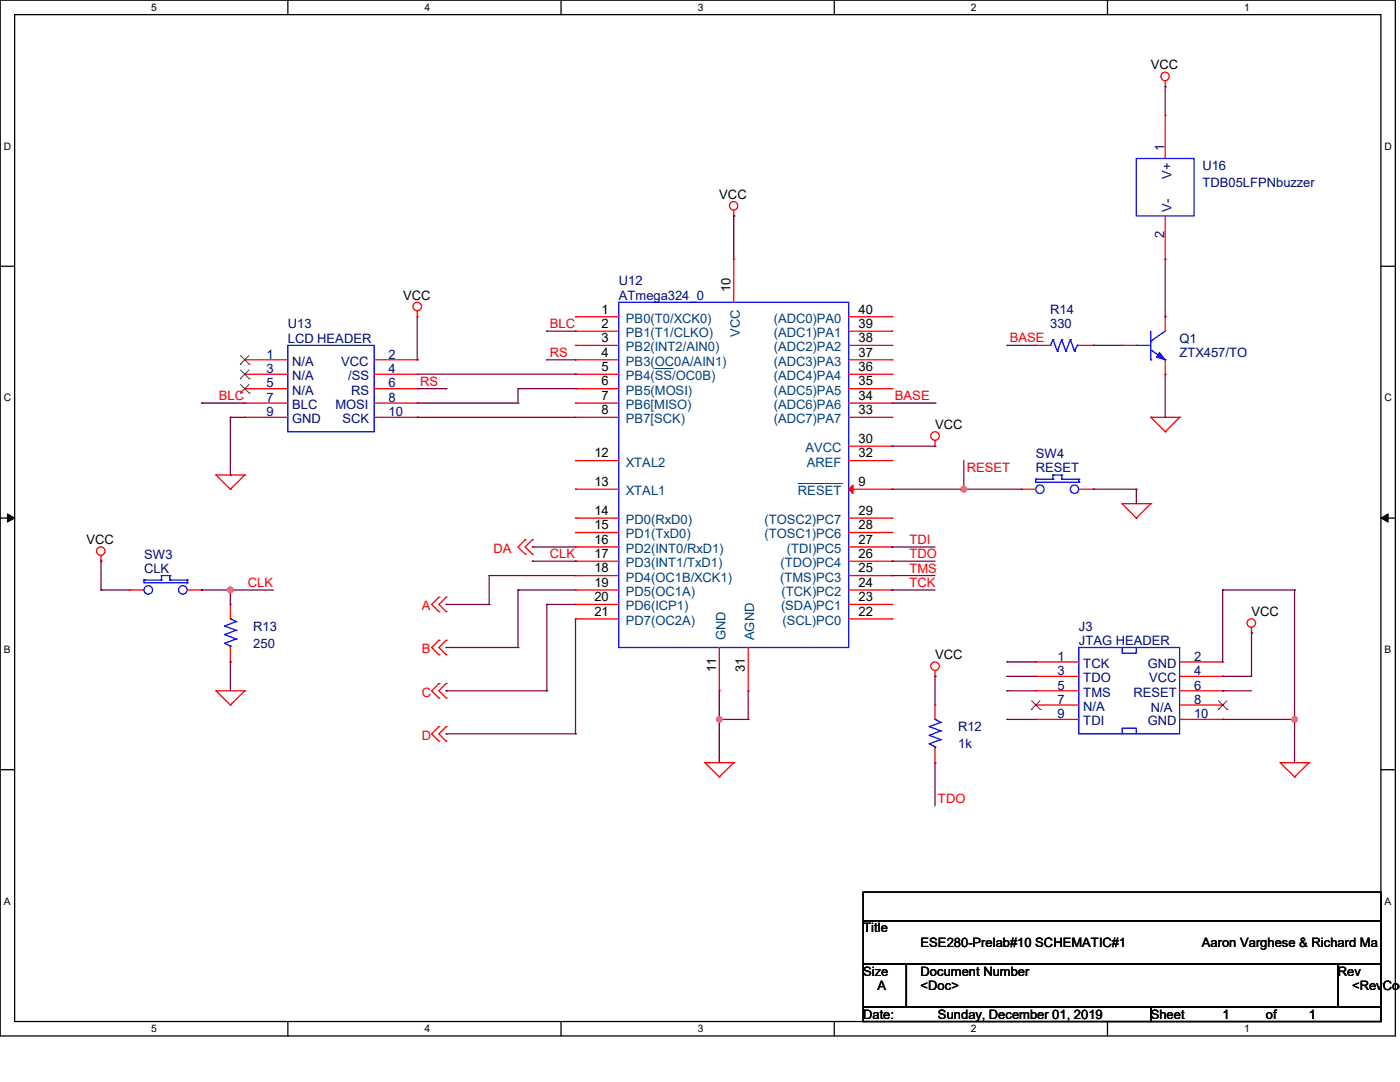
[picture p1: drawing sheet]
<svg xmlns="http://www.w3.org/2000/svg" width="279mm" height="216mm" viewBox="0 0 279 216" stroke-linecap="round" stroke-linejoin="round" font-family="sans-serif">
<path d="M0 0h278.5v206.7h-278.5zM2.9 2.9h272.7v200.9h-272.7z" fill="none" stroke="#000" stroke-width=".25"/>
<g fill="#fff">
<path d="M30.2 .3h1.1v2.3h-1.1z"/>
<path d="M30.2 204.1h1.1v2.3h-1.1z"/>
</g>
<path d="M57.4 0v2.9M57.4 203.8v2.9" fill="none" stroke="#000" stroke-width=".25"/>
<g fill="#fff">
<path d="M84.7 .3h1.1v2.3h-1.1z"/>
<path d="M84.7 204.1h1.1v2.3h-1.1z"/>
</g>
<path d="M112 0v2.9M112 203.8v2.9" fill="none" stroke="#000" stroke-width=".25"/>
<g fill="#fff">
<path d="M139.2 .3h1.1v2.3h-1.1z"/>
<path d="M139.2 204.1h1.1v2.3h-1.1z"/>
</g>
<path d="M166.5 0v2.9M166.5 203.8v2.9" fill="none" stroke="#000" stroke-width=".25"/>
<g fill="#fff">
<path d="M193.8 .3h1.1v2.3h-1.1z"/>
<path d="M193.8 204.1h1.1v2.3h-1.1z"/>
</g>
<path d="M221 0v2.9M221 203.8v2.9" fill="none" stroke="#000" stroke-width=".25"/>
<g fill="#fff">
<path d="M248.3 .3h1.1v2.3h-1.1z"/>
<path d="M248.3 204.1h1.1v2.3h-1.1z"/>
<path d="M.8 28h1.4v2.3h-1.4z"/>
<path d="M276.3 28h1.4v2.3h-1.4z"/>
<path d="M.8 78.2h1.4v2.3h-1.4z"/>
<path d="M276.3 78.2h1.4v2.3h-1.4z"/>
</g>
<path d="M0 53.1h2.9M275.6 53.1h2.9" fill="none" stroke="#000" stroke-width=".25"/>
<g fill="#fff">
<path d="M.8 128.5h1.3v2.2h-1.3z"/>
<path d="M276.3 128.5h1.3v2.2h-1.3z"/>
</g>
<path d="M0 103.4h2.9M275.6 103.4h2.9" fill="none" stroke="#000" stroke-width=".25"/>
<path d="M1.5 102.5l1.4 .9-1.4 .8zM275.6 103.4l1.4-.9v1.7z" fill="#000" stroke="#000" stroke-width=".2"/>
<g fill="#fff">
<path d="M.8 178.7h1.3v2.2h-1.3z"/>
<path d="M276.3 178.7h1.3v2.2h-1.3z"/>
</g>
<path d="M0 153.6h2.9M275.6 153.6h2.9M172.3 178h103.3v5.7h-103.3zM172.3 183.7h103.3v8.7h-103.3zM172.3 192.4h8.6v8.6h-8.6zM180.9 192.4h86.1v8.6h-86.1zM267 192.4h8.6v8.6h-8.6zM172.3 201h57.4v2.8h-57.4zM229.7 201h45.9v2.8h-45.9z" fill="none" stroke="#000" stroke-width=".25"/>
<g fill="none" stroke="#f00" stroke-width=".25">
<path d="M232.5 17.3h.1M232.5 16.1v1.2M232.5 23h.1M232.5 23v8.6M146.4 43.1h.1M146.4 51.7h.1M146.4 42v1.1M146.4 51.7v8.6M232.5 51.7h.1M232.5 43.1v8.6M48.9 74.7h.1M48.9 77.6h.1"/>
<path d="M48.9 71.8h.1M48.9 77.6h8.5M48.9 74.7h8.5M48.9 71.8h8.5M74.7 77.6h8.6M74.7 74.7h8.6M74.7 71.8h8.6M83.3 63.2h.1M83.3 71.8h.1M83.3 74.7h.1M83.3 77.6h.1M83.3 62.1v1.1"/>
<path d="M114.9 68.9h.1M114.9 66.1h.1M114.9 77.6h.1M114.9 63.2h.1M114.9 71.8h.1M114.9 74.7h.1M114.9 68.9h8.6M114.9 66.1h8.6M114.9 77.6h8.6M114.9 74.7h8.6M114.9 71.8h8.6M114.9 63.2h8.6"/>
<path d="M169.4 68.9h8.6M169.4 66.1h8.6M169.4 77.6h8.6M169.4 74.7h8.6M169.4 71.8h8.6M169.4 63.2h8.6M178 74.7h.1M178 77.6h.1M178 71.8h.1M178 63.2h.1M178 66.1h.1M178 68.9h.1"/>
<path d="M206.7 68.9h.1M206.7 68.9h2.9M215.3 68.9h2.9M218.2 68.9h.1M223.9 68.9h.1M223.9 68.9h2.9M232.5 63.2h.1M232.5 74.7h.1M232.5 63.2v2.9M232.5 71.8v2.9M43.1 94.8h.1M43.1 94.8h5.8"/>
<path d="M43.1 94.8l2.9 2.8M46 97.6h.1M48.9 94.8h.1M48.9 80.4h.1M48.9 83.3h.1M48.9 94.8l-2.9 2.8M48.9 83.3h8.5M48.9 80.4h8.5M74.7 83.3h8.6M74.7 80.4h8.6M83.3 80.4h.1M83.3 83.3h.1"/>
<path d="M114.9 91.9h.1M114.9 97.6h.1M114.9 83.3h.1M114.9 80.4h.1M114.9 83.3h8.6M114.9 91.9h8.6M114.9 97.6h8.6M114.9 80.4h8.6M169.4 83.3h8.6M169.4 91.9h8.6M169.4 97.6h8.6M169.4 80.4h8.6"/>
<path d="M169.4 89h8.6M178 80.4h.1M178 83.3h.1M178 91.9h.1M178 97.6h.1M178 89h.1M186.6 89h.1M186.6 87.9v1.1M203.8 97.6h.1M203.8 97.6h2.9M215.3 97.6h2.9M218.2 97.6h.1"/>
<path d="M229.7 83.3h.1M229.7 83.3h5.7M229.7 83.3l2.8 2.8M232.5 86.1h.1M235.4 83.3h.1M235.4 83.3l-2.9 2.8M20.2 112h.1M20.2 110.8v1.2M25.9 117.7h.1M25.9 117.7h2.8M37.4 117.7h2.8M40.2 117.7h.1"/>
<path d="M87.6 119.2h.1M87.6 119.2l-1.5 1.4 1.5 1.4M89 119.2h.1M89 119.2l-1.4 1.4 1.4 1.4M104.8 107.7h.1M104.8 110.6h.1M104.8 107.7l-1.4 1.4 1.4 1.5M106.3 107.7h.1M106.3 110.6h.1M106.3 107.7l-1.5 1.4 1.5 1.5M114.9 109.1h.1M114.9 112h.1"/>
<path d="M114.9 114.9h.1M114.9 117.7h.1M114.9 103.4h.1M114.9 106.3h.1M114.9 109.1h8.6M114.9 112h8.6M114.9 114.9h8.6M114.9 117.7h8.6M114.9 103.4h8.6M114.9 106.3h8.6M169.4 109.1h8.6M169.4 112h8.6"/>
<path d="M169.4 114.9h8.6M169.4 117.7h8.6M169.4 103.4h8.6M169.4 106.3h8.6M178 103.4h.1M178 106.3h.1M178 109.1h.1M178 112h.1M178 114.9h.1M178 117.7h.1M223.9 100.5h.1M223.9 100.5h5.8"/>
<path d="M223.9 100.5l2.9 2.9M226.8 103.4h.1M229.7 100.5h.1M229.7 100.5l-2.9 2.9M43.1 137.8h.1M43.1 137.8h5.8M43.1 137.8l2.9 2.9M46 120.6h.1M46 132.1h.1M46 120.6v2.9M46 129.2v2.9M48.9 137.8h.1"/>
<path d="M48.9 137.8l-2.9 2.9M87.6 122h.1M87.6 127.8h.1M87.6 130.6h.1M87.6 136.4h.1M87.6 139.3h.1M87.6 127.8l-1.5 1.4 1.5 1.4M87.6 136.4l-1.5 1.4 1.5 1.5M89 122h.1M89 127.8h.1M89 130.6h.1M89 136.4h.1"/>
<path d="M89 139.3h.1M89 127.8l-1.4 1.4 1.4 1.4M89 136.4l-1.4 1.4 1.4 1.5M114.9 120.6h.1M114.9 123.5h.1M114.9 120.6h8.6M114.9 123.5h8.6M143.6 137.8h.1M143.6 129.2v8.6M149.3 137.8h.1M149.3 129.2v8.6M169.4 120.6h8.6"/>
<path d="M169.4 123.5h8.6M178 120.6h.1M178 123.5h.1M186.6 135h.1M186.6 133.8v1.2M206.7 132.1h.1M206.7 135h.1M206.7 137.8h.1M206.7 137.8h8.6M206.7 132.1h8.6M206.7 135h8.6M235.4 137.8h8.6"/>
<path d="M235.4 132.1h8.6M235.4 135h8.6M244 132.1h.1M244 135h.1M244 137.8h.1M249.8 126.3h.1M249.8 125.2v1.1M46 140.7h.1M87.6 145h.1M87.6 147.9h.1M87.6 145l-1.5 1.4 1.5 1.5M89 145h.1"/>
<path d="M89 147.9h.1M89 145l-1.4 1.4 1.4 1.5M140.7 152.2h.1M140.7 152.2h5.7M140.7 152.2l2.9 2.8M143.6 155h.1M146.4 152.2h.1M146.4 152.2l-2.8 2.8M186.6 140.7h.1M186.6 152.2h.1M186.6 140.7v2.9M186.6 149.3v2.9"/>
<path d="M206.7 140.7h.1M206.7 143.6h.1M206.7 140.7h8.6M206.7 143.6h8.6M235.4 140.7h8.6M235.4 143.6h8.6M244 140.7h.1M244 143.6h.1M255.5 152.2h.1M255.5 152.2h5.7M255.5 152.2l2.9 2.8M258.4 155h.1"/>
<path d="M261.2 152.2h.1M261.2 152.2l-2.8 2.8"/>
<circle cx="232.5" cy="15.2" r=".83"/>
<circle cx="146.4" cy="41.1" r=".83"/>
<circle cx="83.3" cy="61.2" r=".85"/>
<circle cx="186.6" cy="87" r=".85"/>
<circle cx="20.1" cy="110" r=".85"/>
<circle cx="186.6" cy="132.9" r=".85"/>
<circle cx="249.7" cy="124.3" r=".85"/>
</g>
<g fill="none" stroke="#00f" stroke-width=".25">
<path d="M226.8 31.6h11.5v11.5h-11.5zM57.4 68.9h17.3v17.2h-17.3zM123.5 60.3h45.9v68.9h-45.9zM209.6 68.9h.1M210.1 67.8h.1M210.1 67.8l.9 2.3M210.1 67.8l-.5 1.1M211 70.1h.1M211.9 67.8h.1M211.9 67.8l.8 2.3M211.9 67.8l-.9 2.3M212.7 70.1h.1"/>
<path d="M213.6 67.8h.1M213.6 67.8l.9 2.3M213.6 67.8l-.9 2.3M214.5 70.1h.1M215 68.9h.1M215 68.9h.3M215 68.9l-.5 1.2M226.8 68.9h.1M226.8 68.9h2.9M229.7 68.1h.1M229.7 71.8h.1M229.7 69.8l2.8 2"/>
<path d="M229.7 66.1v5.7M232.5 71.8h.1M232.5 66.1l-2.8 2M206.7 95.6h.1M206.7 95.6v.6h8.6M206.7 95.6h3.4M210.1 94.8h.1M210.1 95.6h.1M210.1 94.8h1.8M210.1 94.8v.8M211.9 95.6h.1M211.9 94.8h.1"/>
<path d="M211.9 95.6h3.4M211.9 94.8v.8M215.3 96.2h.1M215.3 95.6h.1M215.3 95.6v.6M28.7 115.7h.1M28.7 115.7v.6h8.7M28.7 115.7h3.5M32.2 114.9h.1M32.2 115.7h.1M32.2 114.9h1.7M32.2 114.9v.8"/>
<path d="M33.9 115.7h.1M33.9 114.9h.1M33.9 115.7h3.5M33.9 114.9v.8M37.4 116.3h.1M37.4 115.7h.1M37.4 115.7v.6M44.8 128.4h.1M44.8 126.6h.1M44.8 124.9h.1M44.8 128.4l1.2 .5M44.8 126.6l2.3 .9"/>
<path d="M44.8 124.9l2.3 .9M46 123.5h.1M46 128.9h.1M46 123.5l1.1 .5M46 128.9v.3M47.1 127.5h.1M47.1 125.8h.1M47.1 124h.1M47.1 127.5l-2.3 .9M47.1 125.8l-2.3 .8M47.1 124l-2.3 .9M215.3 129.2h20.1v17.2h-20.1z"/>
<path d="M223.9 129.2v1.1h2.9v-1.1M185.5 148.4h.1M185.5 146.7h.1M185.5 145h.1M185.5 148.4l1.1 .6M185.5 146.7l2.2 .9M185.5 145l2.2 .8M186.6 143.6h.1M186.6 149h.1M186.6 143.6l1.1 .5M186.6 149v.3M187.7 147.6h.1"/>
<path d="M187.7 145.8h.1M187.7 144.1h.1M187.7 147.6l-2.2 .8M187.7 145.8l-2.2 .9M187.7 144.1l-2.2 .9M223.9 146.4v-1.1h2.9v1.1"/>
<circle cx="207.5" cy="97.6" r=".83"/>
<circle cx="214.4" cy="97.6" r=".83"/>
<circle cx="29.6" cy="117.7" r=".85"/>
<circle cx="36.5" cy="117.7" r=".85"/>
</g>
<path d="M130.7 73.5h3.5M134.2 73.5h.1M159.3 96.5h8.6M167.9 96.5h.1" fill="none" stroke="#004080" stroke-width=".2"/>
<path d="M169.4 97.6l.8-.8v1.7z" fill="#f00" stroke="#f00" stroke-width=".25"/>
<g fill="none" stroke="#804000" stroke-width=".2">
<path d="M48 75.6h.1M48 78.4h.1M48 72.7h.1M48 73.8l1.7 1.8M48 76.7l1.7 1.7M48 71l1.7 1.7M49.7 73.8l-1.7 1.8M49.7 76.7l-1.7 1.7M49.7 71l-1.7 1.7M49.7 75.6h.1M49.7 78.4h.1M49.7 72.7h.1"/>
<path d="M205.9 139.8l1.7 1.8M207.6 139.8l-1.8 1.8M243.2 139.8l1.7 1.8M244.9 139.8l-1.8 1.8M205.8 141.6h.1M207.6 141.6h.1M243.1 141.6h.1M244.9 141.6h.1"/>
</g>
<path d="M231.4 70.4l1.1 1.4-1.7-.6z" fill="#00f" stroke="#00f" stroke-width=".25"/>
<g fill="none" stroke="#800040" stroke-width=".25">
<path d="M232.5 17.3h.1M232.5 17.3v5.7M146.4 43.1h.1M146.4 43.1v8.6M232.5 51.7v11.5M83.3 71.8h.1M83.3 63.2v8.6M83.3 74.7h31.6M83.3 77.6h5.7M89 77.6h.1M103.4 77.6h.1M103.4 77.6h11.5"/>
<path d="M103.4 77.6v2.8M109.1 66.1h.1M109.1 71.8h.1M109.1 66.1h5.8M109.1 71.8h5.8M114.9 74.7h.1M114.9 77.6h.1M201 68.9h.1M201 68.9h5.7M218.2 68.9h.1M218.2 68.9h5.7M232.5 63.2h.1"/>
<path d="M232.5 74.7v8.6M40.2 80.4h.1M40.2 80.4h8.7M46 94.8h.1M46 83.3h.1M46 83.3v11.5M46 83.3h2.9M83.3 83.3h.1M83.3 80.4h20.1M83.3 83.3h31.6M103.4 80.4h.1M178 89h.1"/>
<path d="M178 97.6h.1M178 80.4h8.6M178 89h8.6M178 97.6h25.8M186.6 80.4h.1M192.4 97.6h.1M192.4 91.9v5.7M218.2 97.6h.1M218.2 97.6h8.6M226.8 97.6h.1M226.8 97.6v2.9M232.5 83.3h.1"/>
<path d="M20.2 112h.1M20.2 117.7h.1M20.2 112v5.7M20.2 117.7h5.7M40.2 117.7h.1M40.2 117.7h14.4M46 117.7h.1M46 117.7v2.9M97.6 114.9h.1M97.6 114.9h17.3M97.6 114.9v5.7M103.4 117.7h.1"/>
<path d="M103.4 117.7v11.5M103.4 117.7h11.5M106.3 109.1h.1M106.3 112h.1M106.3 109.1h8.6M106.3 112h8.6M178 109.1h.1M178 112h.1M178 114.9h.1M178 117.7h.1M178 109.1h8.6M178 112h8.6"/>
<path d="M178 114.9h8.6M178 117.7h8.6M244 117.7h.1M244 117.7h14.4M244 117.7v14.4M258.4 117.7h.1M258.4 117.7v34.5M46 132.1h.1M46 132.1v5.7M89 120.6h.1M89 129.2h.1M89 137.8h.1"/>
<path d="M89 120.6h8.6M89 129.2h14.4M89 137.8h20.1M97.6 120.6h.1M103.4 129.2h.1M109.1 120.6h.1M109.1 137.8h.1M109.1 120.6h5.8M109.1 120.6v17.2M114.9 123.5v22.9M143.6 137.8v14.4M149.3 137.8v5.8"/>
<path d="M186.6 135h.1M186.6 135v5.7M201 132.1h.1M201 135h.1M201 137.8h.1M201 132.1h5.7M201 135h5.7M201 137.8h5.7M244 135h.1M244 137.8h.1M244 137.8h5.8M249.8 126.3h.1"/>
<path d="M249.8 126.3v8.7h-5.8M89 146.4h.1M89 146.4h25.9M114.9 146.4h.1M143.6 143.6h.1M143.6 143.6h5.7M149.3 143.6h.1M186.6 152.2h.1M186.6 152.2v8.6M201 143.6h.1M201 143.6h5.7M244 143.6h.1"/>
<path d="M244 143.6h14.4M258.4 143.6h.1"/>
</g>
<g fill="#f0f" stroke="#f0f" stroke-width=".25">
<circle cx="192.3" cy="97.6" r=".55"/>
<circle cx="46" cy="117.7" r=".57"/>
<circle cx="143.6" cy="143.6" r=".55"/>
<circle cx="258.4" cy="143.6" r=".55"/>
</g>
<g font-size="2.6">
<text x="229.7" y="13.8">VCC</text>
<text x="143.6" y="39.7">VCC</text>
<text x="80.4" y="59.8">VCC</text>
<text x="145.8" y="58.3" transform="rotate(-90 145.8 58.3)">10</text>
<text x="120.1" y="65.4">2</text>
<text x="120.1" y="62.6">1</text>
<text x="171.4" y="62.6">40</text>
<text x="171.4" y="65.4">39</text>
<text x="120.1" y="68.3">3</text>
<text x="120.1" y="71.2">4</text>
<text x="171.4" y="71.2">37</text>
<text x="171.4" y="68.3">38</text>
<text x="120.1" y="76.9">6</text>
<text x="120.1" y="74">5</text>
<text x="171.4" y="74">36</text>
<text x="171.4" y="76.9">35</text>
<text x="120.1" y="82.6">8</text>
<text x="120.1" y="79.8">7</text>
<text x="171.4" y="79.8">34</text>
<text x="171.4" y="82.6">33</text>
<text x="171.4" y="88.4">30</text>
<text x="186.6" y="85.6">VCC</text>
<text x="118.6" y="91.3">12</text>
<text x="171.4" y="91.3">32</text>
<text x="118.6" y="97">13</text>
<text x="171.4" y="97">9</text>
<text x="118.6" y="102.7">14</text>
<text x="118.6" y="105.6">15</text>
<text x="171.4" y="102.7">29</text>
<text x="171.4" y="105.6">28</text>
<text x="17.3" y="108.6">VCC</text>
<text x="118.6" y="108.5">16</text>
<text x="118.6" y="111.3">17</text>
<text x="171.4" y="108.5">27</text>
<text x="171.4" y="111.3">26</text>
<text x="118.6" y="114.2">18</text>
<text x="118.6" y="117.1">19</text>
<text x="118.6" y="120">20</text>
<text x="171.4" y="114.2">25</text>
<text x="171.4" y="117.1">24</text>
<text x="171.4" y="120">23</text>
<text x="118.6" y="122.9">21</text>
<text x="171.4" y="122.9">22</text>
<text x="249.8" y="122.9">VCC</text>
<text x="186.6" y="131.5">VCC</text>
<text x="142.9" y="134.1" transform="rotate(-90 142.9 134.1)">11</text>
<text x="148.7" y="134.1" transform="rotate(-90 148.7 134.1)">31</text>
<text x="172.3" y="186.1">Title</text>
<text x="183.7" y="188.9">ESE280-Prelab#10 SCHEMATIC#1</text>
<text x="239.9" y="188.9">Aaron Varghese &amp; Richard Ma</text>
<text x="172.3" y="194.7">Size</text>
<text x="175.1" y="197.6">A</text>
<text x="183.7" y="194.7">Document Number</text>
<text x="183.7" y="197.6">&lt;Doc&gt;</text>
<text x="267" y="194.7">Rev</text>
<text x="269.8" y="197.6">&lt;RevCod</text>
<text x="172.3" y="203.3">Date:</text>
<text x="187.2" y="203.3">Sunday, December 01, 2019</text>
<text x="229.7" y="203.3">Sheet</text>
<text x="244" y="203.3">1</text>
<text x="252.6" y="203.3">of</text>
<text x="261.2" y="203.3">1</text>
</g>
<g font-size="2.6" fill="#000080">
<text x="232.4" y="30.2" transform="rotate(-90 232.4 30.2)">1</text>
<text x="233.8" y="35.6" transform="rotate(-90 233.8 35.6)">V+</text>
<text x="240" y="34">U16</text>
<text x="240" y="37.4">TDB05LFPNbuzzer</text>
<text x="232.4" y="47.4" transform="rotate(-90 232.4 47.4)">2</text>
<text x="233.8" y="42.2" transform="rotate(-90 233.8 42.2)">V-</text>
<text x="123.5" y="56.9">U12</text>
<text x="123.5" y="59.8">ATmega324_0</text>
<text x="57.4" y="65.5">U13</text>
<text x="209.6" y="62.7">R14</text>
<text x="209.6" y="65.5">330</text>
<text x="53.2" y="71.5">1</text>
<text x="57.4" y="68.4">LCD HEADER</text>
<text x="77.6" y="71.5">2</text>
<text x="235.4" y="68.4">Q1</text>
<text x="235.4" y="71.2">ZTX457/TO</text>
<text x="53.2" y="74.4">3</text>
<text x="53.2" y="77.3">5</text>
<text x="58.3" y="75.9">N/A</text>
<text x="58.3" y="73">N/A</text>
<text x="68.1" y="73">VCC</text>
<text x="69.5" y="75.9">/SS</text>
<text x="77.6" y="74.4">4</text>
<text x="77.6" y="77.3">6</text>
<text x="53.2" y="80.2">7</text>
<text x="53.2" y="83">9</text>
<text x="58.3" y="78.7">N/A</text>
<text x="58.3" y="81.6">BLC</text>
<text x="66.9" y="81.6">MOSI</text>
<text x="70.1" y="78.7">RS</text>
<text x="77.6" y="80.2">8</text>
<text x="77.6" y="83">10</text>
<text x="58.3" y="84.5">GND</text>
<text x="68.4" y="84.5">SCK</text>
<text x="206.7" y="91.4">SW4</text>
<text x="206.7" y="94.2">RESET</text>
<text x="28.7" y="111.5">SW3</text>
<text x="28.7" y="114.3">CLK</text>
<text x="50.5" y="125.8">R13</text>
<text x="215.3" y="125.8">J3</text>
<text x="50.5" y="129.2">250</text>
<text x="211" y="131.8">1</text>
<text x="215.3" y="128.7">JTAG HEADER</text>
<text x="238.3" y="131.8">2</text>
<text x="211" y="134.7">3</text>
<text x="211" y="137.6">5</text>
<text x="216.2" y="133.3">TCK</text>
<text x="216.2" y="136.1">TDO</text>
<text x="229.1" y="133.3">GND</text>
<text x="229.4" y="136.1">VCC</text>
<text x="238.3" y="134.7">4</text>
<text x="238.3" y="137.6">6</text>
<text x="211" y="140.4">7</text>
<text x="211" y="143.3">9</text>
<text x="216.2" y="139">TMS</text>
<text x="216.2" y="141.9">N/A</text>
<text x="226.2" y="139">RESET</text>
<text x="229.7" y="142.2">N/A</text>
<text x="238.3" y="140.4">8</text>
<text x="238.3" y="143.3">10</text>
<text x="191.2" y="145.9">R12</text>
<text x="191.2" y="149.4">1k</text>
<text x="216.2" y="144.7">TDI</text>
<text x="229.1" y="144.7">GND</text>
</g>
<g font-size="2.6" fill="#f00">
<text x="109.7" y="65.5">BLC</text>
<text x="109.7" y="71.2">RS</text>
<text x="201.5" y="68.3">BASE</text>
<text x="83.9" y="77">RS</text>
<text x="43.7" y="79.8">BLC</text>
<text x="178.6" y="79.8">BASE</text>
<text x="193" y="94.2">RESET</text>
<text x="98.5" y="110.3">DA</text>
<text x="109.7" y="111.4">CLK</text>
<text x="181.5" y="108.5">TDI</text>
<text x="181.5" y="111.4">TDO</text>
<text x="49.4" y="117.1">CLK</text>
<text x="181.5" y="114.3">TMS</text>
<text x="181.5" y="117.1">TCK</text>
<text x="84.2" y="121.8">A</text>
<text x="84.2" y="130.4">B</text>
<text x="84.2" y="139">C</text>
<text x="84.2" y="147.6">D</text>
<text x="187.2" y="160.2">TDO</text>
</g>
<g font-size="2.6" fill="#004080">
<text x="124.9" y="64.4">PB0(T0/XCK0)</text>
<text x="154.4" y="64.4">(ADC0)PA0</text>
<text x="124.9" y="70.1">PB2(INT2/AIN0)</text>
<text x="124.9" y="67.3">PB1(T1/CLKO)</text>
<text x="147.7" y="67.2" transform="rotate(-90 147.7 67.2)">VCC</text>
<text x="154.4" y="67.3">(ADC1)PA1</text>
<text x="154.4" y="70.1">(ADC2)PA2</text>
<text x="124.9" y="73">PB3(OC0A/AIN1)</text>
<text x="124.9" y="75.9">PB4(SS/OC0B)</text>
<text x="154.4" y="75.9">(ADC4)PA4</text>
<text x="154.4" y="73">(ADC3)PA3</text>
<text x="124.9" y="81.6">PB6[MISO)</text>
<text x="124.9" y="78.7">PB5(MOSI)</text>
<text x="154.4" y="78.7">(ADC5)PA5</text>
<text x="154.4" y="81.6">(ADC6)PA6</text>
<text x="124.9" y="84.5">PB7[SCK)</text>
<text x="154.4" y="84.5">(ADC7)PA7</text>
<text x="124.9" y="93.1">XTAL2</text>
<text x="160.7" y="90.2">AVCC</text>
<text x="161" y="93.1">AREF</text>
<text x="124.9" y="98.8">XTAL1</text>
<text x="159.3" y="98.8">RESET</text>
<text x="124.9" y="104.6">PD0(RxD0)</text>
<text x="124.9" y="107.4">PD1(TxD0)</text>
<text x="152.6" y="104.6">(TOSC2)PC7</text>
<text x="152.6" y="107.4">(TOSC1)PC6</text>
<text x="124.9" y="110.3">PD2(INT0/RxD1)</text>
<text x="124.9" y="113.2">PD3(INT1/TxD1)</text>
<text x="155.7" y="113.2">(TDO)PC4</text>
<text x="157.1" y="110.3">(TDI)PC5</text>
<text x="124.9" y="116">PD4(OC1B/XCK1)</text>
<text x="124.9" y="118.9">PD5(OC1A)</text>
<text x="155.7" y="116">(TMS)PC3</text>
<text x="156" y="118.9">(TCK)PC2</text>
<text x="124.9" y="121.8">PD6(ICP1)</text>
<text x="124.9" y="124.7">PD7(OC2A)</text>
<text x="155.9" y="121.8">(SDA)PC1</text>
<text x="156.2" y="124.7">(SCL)PC0</text>
<text x="144.8" y="127.8" transform="rotate(-90 144.8 127.8)">GND</text>
<text x="150.5" y="127.8" transform="rotate(-90 150.5 127.8)">AGND</text>
</g>
<g font-size="2.1">
<text x="30.2" y="2.2">5</text>
<text x="84.7" y="2.2">4</text>
<text x="139.2" y="2.2">3</text>
<text x="193.8" y="2.2">2</text>
<text x="248.3" y="2.2">1</text>
<text x=".8" y="29.8">D</text>
<text x="276.3" y="29.8">D</text>
<text x=".8" y="80.1">C</text>
<text x="276.3" y="80.1">C</text>
<text x=".8" y="130.3">B</text>
<text x="276.3" y="130.3">B</text>
<text x=".8" y="180.5">A</text>
<text x="276.3" y="180.5">A</text>
<text x="30.2" y="206">5</text>
<text x="84.7" y="206">4</text>
<text x="139.2" y="206">3</text>
<text x="193.8" y="206">2</text>
<text x="248.3" y="206">1</text>
</g>
</svg>
